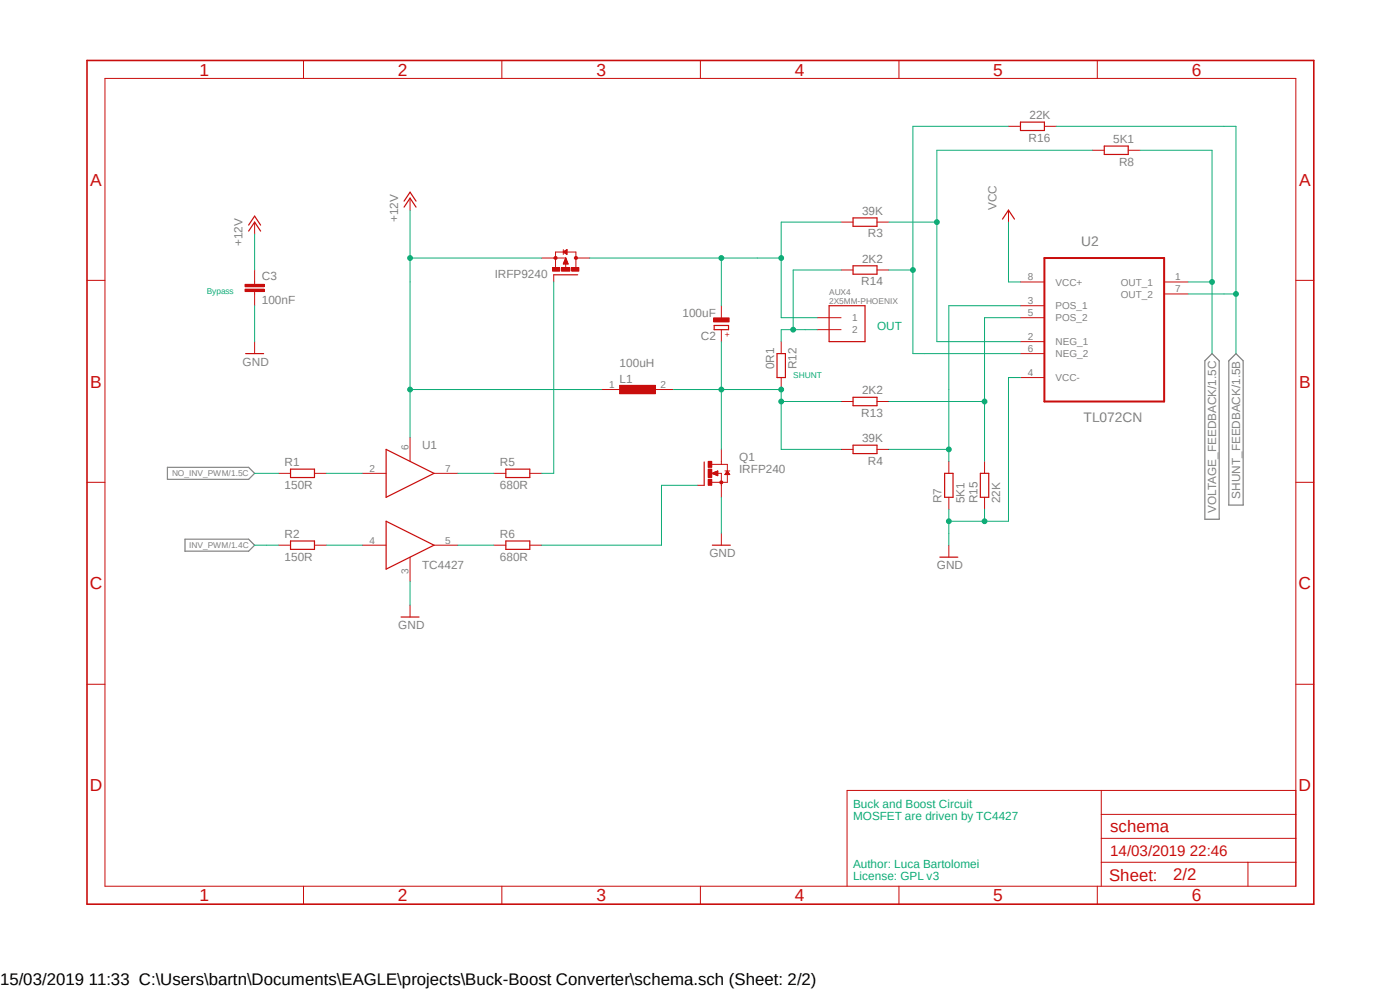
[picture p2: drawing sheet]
<svg xmlns="http://www.w3.org/2000/svg" width="297mm" height="210mm" viewBox="0 0 297 210" stroke-linecap="round" stroke-linejoin="round" font-family="sans-serif">
<path d="M17.9 12.5l261.2 179.9M279.1 12.5l-261.2 179.9" fill="none" stroke="#fff" stroke-width=".21"/>
<path d="M255.6 76.5l1.5-1.5 1.6 1.5v33.7h-3.1zM262.2 75l1.5 1.5v30.6h-3v-30.6zM35.5 99.1h17.2l1.3 1.3-1.3 1.3h-17.2zM39.2 114.4h13.5l1.3 1.3-1.3 1.2h-13.5z" fill="none" stroke="#808080" stroke-width=".25"/>
<path d="M117.5 58.3h5.1M81.9 95.3l10.2 5.1-10.2 5.1zM81.9 110.6l10.2 5.1-10.2 5z" fill="none" stroke="#c90d0c" stroke-width=".25"/>
<path d="M117.5 58.3v1.5M117.5 54.7h2.5v2.2M119.5 53v1M119.5 53.5h-1.6v3.2M120.1 53.5h2.1v3.3M122.2 54.7h.4M87 92.8v5.1M76.9 115.7h5M76.9 100.4h5M87 118.2v5.1M92.1 115.7h5.1M92.1 100.4h5.1" fill="none" stroke="#c90d0c" stroke-width=".21"/>
<path d="M117.6 54.5h.5v.4h-.5l-.1-.2z" fill-rule="evenodd" fill="#c90d0c"/>
<path d="M117.6 54.5h.5v.4h-.5l-.1-.2z" fill="none" stroke="#c90d0c" stroke-width=".21"/>
<path d="M122 54.5h.4v.4h-.4l-.2-.2z" fill-rule="evenodd" fill="#c90d0c"/>
<path d="M122 54.5h.4v.4h-.4l-.2-.2z" fill="none" stroke="#c90d0c" stroke-width=".21"/>
<path d="M121.3 56.8h1.5v.7h-1.5z" fill-rule="evenodd" fill="#c90d0c"/>
<path d="M121.3 56.8h1.5v.7h-1.5z" fill="none" stroke="#c90d0c" stroke-width=".21"/>
<path d="M117.2 56.8h1.5v.7h-1.5z" fill-rule="evenodd" fill="#c90d0c"/>
<path d="M117.2 56.8h1.5v.7h-1.5z" fill="none" stroke="#c90d0c" stroke-width=".21"/>
<path d="M119.1 56.8h1.8v.7h-1.8z" fill-rule="evenodd" fill="#c90d0c"/>
<g fill="none" stroke="#c90d0c" stroke-width=".21">
<path d="M114.9 54.7h2.6M119.1 56.8h1.8v.7h-1.8zM119.5 56h1M119.5 53.5l.8-.5v1zM119.5 55.9h1M119.6 55.8h.8M119.6 53.5h.7M119.6 53.4h.7M119.6 55.7h.8M119.7 55.6h.7M119.7 55.5h.7M119.7 55.5h.6"/>
<path d="M119.7 53.6h.6M119.7 53.3h.6M119.8 55.4h.5M119.8 55.3h.4M119.8 55.2h.4M119.8 53.7h.5M119.8 53.2h.5M119.9 55.1h.3M119.9 55h.2M119.9 54.9h.2M120 54.8h.1M120 53.8h.3"/>
<path d="M120 53.1h.3M120 54.7l.5 1.3h-1zM120 54.7l.1 .1M120.1 53.8h.2M120.1 53h.2M120.2 53.9h.1M120.3 53h.1M122.6 54.7h2.5M151 98.5h3.3v1.4M153 97.9v.6M153.8 99.9h1M148 103h1.4"/>
<path d="M152.1 100.4h.9v2.6M154.3 100.5v1.8h-3.3"/>
</g>
<path d="M149.4 98v5" fill="none" stroke="#c90d0c" stroke-width=".25"/>
<path d="M152.8 102.1l.2-.1 .2 .1 .2 .2-.2 .3h-.4z" fill-rule="evenodd" fill="#c90d0c"/>
<path d="M152.8 102.1l.2-.1 .2 .1 .2 .2-.2 .3h-.4z" fill="none" stroke="#c90d0c" stroke-width=".21"/>
<path d="M150.2 101.7h.8v1.3h-.8z" fill-rule="evenodd" fill="#c90d0c"/>
<path d="M150.2 101.7h.8v1.3h-.8z" fill="none" stroke="#c90d0c" stroke-width=".21"/>
<path d="M150.2 97.9h.8v1.2h-.8z" fill-rule="evenodd" fill="#c90d0c"/>
<path d="M150.2 97.9h.8v1.2h-.8z" fill="none" stroke="#c90d0c" stroke-width=".21"/>
<path d="M150.2 99.5h.8v1.8h-.8z" fill-rule="evenodd" fill="#c90d0c"/>
<g fill="none" stroke="#c90d0c" stroke-width=".21">
<path d="M150.2 99.5h.8v1.8h-.8zM152.1 99.9h.2M153 95.3v2.6M154.3 99.9h.1M154.3 99.9l.5 .8h-1zM151 100.4l1.3-.5v1zM151 100.4h1.3M151.2 100.5h1.1M151.3 100.3h1M151.4 100.6h.9M151.5 100.2h.8M151.6 100.7h.7"/>
<path d="M151.7 100.1h.6M151.8 100.8h.5M151.9 100h.4M152.1 100.8h.2M153 103v2.5M153.8 100.6h.9M153.9 100.5h.8M154 100.4h.6M154.1 100.3h.5M154.1 100.2h.4M154.1 100.1h.3M154.2 100h.2"/>
</g>
<path d="M131.4 81.7h7.7v1.8h-7.7z" fill-rule="evenodd" fill="#c90d0c"/>
<path d="M127.6 82.6h5.1M131.4 81.7h7.7v1.8h-7.7zM137.8 82.6h5.1" fill="none" stroke="#c90d0c" stroke-width=".21"/>
<path d="M151.5 69h3.1v.9h-3.1z" fill="none" stroke="#c90d0c" stroke-width=".25"/>
<path d="M151.4 67.4h3.3v.9h-3.3z" fill-rule="evenodd" fill="#c90d0c"/>
<g fill="none" stroke="#c90d0c" stroke-width=".21">
<path d="M22.3 16.6h252.6v171.4h-252.6zM64.4 12.8v3.8M106.5 12.8v3.8M148.6 12.8v3.8M190.7 12.8v3.8M232.8 12.8v3.8M18.5 59.5h3.8M54 59.8v.5M87 42v2.6M274.9 59.5h3.8M54 61.8v.6M151.4 67.4h3.3v.9h-3.3z"/>
<path d="M153 64.9v2.5M153 69.9v2.6M173.4 67.4h5M173.4 69.9h5M18.5 102.3h3.8M59.1 100.4h2.5M59.1 115.7h2.5M66.7 100.4h2.6M66.7 115.7h2.6M104.8 100.4h2.5M104.8 115.7h2.5M112.4 100.4h2.5"/>
<path d="M112.4 115.7h2.5M153 113.1v2.6M274.9 102.3h3.8M87 128.4v2.5M18.5 145.2h3.8M274.9 145.2h3.8M233.6 167.7v20.3M233.6 177.8h41.3M233.6 172.8h41.3M274.9 167.7h-95.2v20.3M64.4 188v3.8M106.5 188v3.8"/>
<path d="M148.6 188v3.8M190.7 188v3.8M232.8 188v3.8M233.6 182.9h41.3M264.8 182.9v5.1"/>
</g>
<path d="M85.7 43.9l1.3-1.9 1.3 1.9M85.7 42.7l1.3-1.9 1.3 1.9M175.9 64.9h7.6v7.6h-7.6zM61.6 99.5h5.1v1.8h-5.1zM107.3 99.5h5.1v1.8h-5.1zM61.6 114.8h5.1v1.7h-5.1zM107.3 114.8h5.1v1.7h-5.1zM151.1 115.7h3.8M85.1 130.9h3.8" fill="none" stroke="#c90d0c" stroke-width=".25"/>
<path d="M18.5 12.8h260.2v179h-260.2z" fill="none" stroke="#c90d0c" stroke-width=".34"/>
<path d="M52 61.3h4v.5h-4z" fill-rule="evenodd" fill="#c90d0c"/>
<path d="M52 61.3h4v.5h-4z" fill="none" stroke="#c90d0c" stroke-width=".21"/>
<path d="M52 60.3h4v.5h-4z" fill-rule="evenodd" fill="#c90d0c"/>
<g fill="none" stroke="#c90d0c" stroke-width=".21">
<path d="M214 26.8h2.5M221.6 26.8h2.5M231.7 31.9h2.6M239.4 31.9h2.5M54 47.1v2.6M54 57.3v2.5M178.4 47.1h2.6M178.4 57.3h2.6M186.1 47.1h2.5M186.1 57.3h2.5M214 44.6v2.5M216.5 59.8h5.1"/>
<path d="M247 59.8h5.1M52 60.3h4v.5h-4zM54 62.4v2.5M54 72.5v2.5M165.7 72.5v2.5M216.5 64.9h5.1M216.5 67.4h5.1M216.5 72.5h5.1M216.5 75h5.1M247 62.4h5.1M165.7 80.1v2.5M178.4 95.3h2.6"/>
<path d="M178.4 85.2h2.6M186.1 95.3h2.5M186.1 85.2h2.5M201.3 97.9v2.5M208.9 97.9v2.5M216.5 80.1h5.1M201.3 105.5v2.5M201.3 115.7v2.5M208.9 105.5v2.5"/>
</g>
<g fill="none" stroke="#c90d0c" stroke-width=".25">
<path d="M216.5 25.9h5.1v1.8h-5.1zM234.3 31h5.1v1.8h-5.1zM52.7 49l1.3-1.9 1.3 1.9M52.7 47.8l1.3-2 1.3 2M181 46.2h5.1v1.8h-5.1zM181 56.4h5.1v1.8h-5.1zM212.7 46.5l1.3-1.9 1.2 1.9M52.1 75h3.8M164.8 75h1.8v5.1h-1.8zM181 84.3h5.1v1.8h-5.1zM181 94.4h5.1v1.8h-5.1zM199.4 118.2h3.8"/>
<path d="M200.4 100.4h1.8v5.1h-1.8zM208 100.4h1.8v5.1h-1.8z"/>
</g>
<path d="M221.6 54.7h25.4v30.5h-25.4z" fill="none" stroke="#c90d0c" stroke-width=".42"/>
<path d="M87 44.6v48.2M87 54.7h27.9M69.3 100.4h7.6M69.3 115.7h7.6" fill="none" stroke="#0dab76" stroke-width=".21"/>
<circle cx="87" cy="54.7" r=".51" fill="#0dab76"/>
<g fill="none" stroke="#0dab76" stroke-width=".21">
<path d="M87 82.6h40.6"/>
<circle cx="87" cy="54.7" r=".51"/>
</g>
<circle cx="87" cy="82.6" r=".51" fill="#0dab76"/>
<g fill="none" stroke="#0dab76" stroke-width=".21">
<path d="M54 49.7v7.6M54 64.9v7.6M153 105.5v7.6M201.3 108v7.7M201.3 110.6h7.6M87 123.3v5.1"/>
<circle cx="87" cy="82.6" r=".51"/>
</g>
<circle cx="201.3" cy="110.6" r=".51" fill="#0dab76"/>
<g fill="none" stroke="#0dab76" stroke-width=".21">
<path d="M216.5 80.1h-2.5v30.5h-5.1v-2.6"/>
<circle cx="201.3" cy="110.6" r=".51"/>
</g>
<circle cx="208.9" cy="110.6" r=".51" fill="#0dab76"/>
<g fill="none" stroke="#0dab76" stroke-width=".21">
<path d="M153 72.5v22.8M142.9 82.6h10.1M54 100.4h5.1M54 115.7h5.1"/>
<circle cx="208.9" cy="110.6" r=".51"/>
</g>
<circle cx="153" cy="82.6" r=".51" fill="#0dab76"/>
<g fill="none" stroke="#0dab76" stroke-width=".21">
<path d="M153 82.6h12.7v2.6"/>
<circle cx="153" cy="82.6" r=".51"/>
</g>
<circle cx="165.7" cy="82.6" r=".51" fill="#0dab76"/>
<g fill="none" stroke="#0dab76" stroke-width=".21">
<path d="M178.4 85.2h-12.7v10.1h12.7"/>
<circle cx="165.7" cy="82.6" r=".51"/>
</g>
<circle cx="165.7" cy="85.2" r=".51" fill="#0dab76"/>
<g fill="none" stroke="#0dab76" stroke-width=".21">
<path d="M125.1 54.7h35.6M153 54.7v10.2"/>
<circle cx="165.7" cy="85.2" r=".51"/>
</g>
<circle cx="153" cy="54.7" r=".51" fill="#0dab76"/>
<g fill="none" stroke="#0dab76" stroke-width=".21">
<path d="M160.7 54.7h5M178.4 47.1h-12.7v20.3h7.7"/>
<circle cx="153" cy="54.7" r=".51"/>
</g>
<circle cx="165.7" cy="54.7" r=".51" fill="#0dab76"/>
<g fill="none" stroke="#0dab76" stroke-width=".21">
<path d="M241.9 31.9h15.2v43.1M214 47.1v12.7h2.5M252.1 59.8h5"/>
<circle cx="165.7" cy="54.7" r=".51"/>
</g>
<circle cx="257.1" cy="59.8" r=".51" fill="#0dab76"/>
<g fill="none" stroke="#0dab76" stroke-width=".21">
<path d="M216.5 64.9h-15.2v33M188.6 95.3h12.7"/>
<circle cx="257.1" cy="59.8" r=".51"/>
</g>
<circle cx="201.3" cy="95.3" r=".51" fill="#0dab76"/>
<g fill="none" stroke="#0dab76" stroke-width=".21">
<path d="M168.3 57.3v12.6M173.4 69.9h-7.7v2.6"/>
<circle cx="201.3" cy="95.3" r=".51"/>
</g>
<circle cx="168.3" cy="69.9" r=".51" fill="#0dab76"/>
<g fill="none" stroke="#0dab76" stroke-width=".21">
<path d="M168.3 57.3h10.1M216.5 67.4h-7.6v30.5M188.6 85.2h20.3"/>
<circle cx="168.3" cy="69.9" r=".51"/>
</g>
<circle cx="208.9" cy="85.2" r=".51" fill="#0dab76"/>
<g fill="none" stroke="#0dab76" stroke-width=".21">
<path d="M193.7 26.8v48.2h22.8M188.6 57.3h5.1"/>
<circle cx="208.9" cy="85.2" r=".51"/>
</g>
<circle cx="193.7" cy="57.3" r=".51" fill="#0dab76"/>
<g fill="none" stroke="#0dab76" stroke-width=".21">
<path d="M193.7 26.8h20.3M224.1 26.8h38.1v48.2M252.1 62.4h10.1"/>
<circle cx="193.7" cy="57.3" r=".51"/>
</g>
<circle cx="262.2" cy="62.4" r=".51" fill="#0dab76"/>
<g fill="none" stroke="#0dab76" stroke-width=".21">
<path d="M198.8 31.9v40.6h17.7M188.6 47.1h10.2"/>
<circle cx="262.2" cy="62.4" r=".51"/>
</g>
<circle cx="198.8" cy="47.1" r=".51" fill="#0dab76"/>
<g fill="none" stroke="#0dab76" stroke-width=".21">
<path d="M198.8 31.9h32.9M117.5 59.8v40.6h-2.6M97.2 100.4h7.6M97.2 115.7h7.6M148 103h-7.7v12.7h-25.4"/>
<circle cx="198.8" cy="47.1" r=".51"/>
</g>
<g font-size="3.7" fill="#c90d0c">
<text x="42.3" y="16">1</text>
<text x="84.4" y="16">2</text>
<text x="126.5" y="16">3</text>
<text x="168.6" y="16">4</text>
<text x="210.7" y="16">5</text>
<text x="252.9" y="16">6</text>
<text x="19.1" y="39.4">A</text>
<text x="275.6" y="39.4">A</text>
<text x="19.1" y="82.2">B</text>
<text x="275.6" y="82.2">B</text>
<text x="19" y="125.1">C</text>
<text x="275.5" y="125.1">C</text>
<text x="19" y="167.9">D</text>
<text x="275.5" y="167.9">D</text>
<text x="42.3" y="191.2">1</text>
<text x="84.4" y="191.2">2</text>
<text x="126.5" y="191.2">3</text>
<text x="168.6" y="191.2">4</text>
<text x="210.7" y="191.2">5</text>
<text x="252.9" y="191.2">6</text>
</g>
<g font-size="3.6" fill="#c90d0c">
<text x="235.5" y="176.6">schema</text>
<text x="235.3" y="186.9">Sheet:</text>
<text x="248.9" y="186.7">2/2</text>
</g>
<text font-size="3.6" x="0" y="208.9">15/03/2019 11:33 C:\Users\bartn\Documents\EAGLE\projects\Buck-Boost Converter\schema.sch (Sheet: 2/2)</text>
<text font-size="3.2" fill="#c90d0c" x="235.5" y="181.7">14/03/2019 22:46</text>
<g font-size="2.9" fill="#808080">
<text x="229.4" y="52.2">U2</text>
<text x="229.9" y="89.5">TL072CN</text>
</g>
<g font-size="2.5" fill="#808080">
<text x="218.4" y="25.3">22K</text>
<text x="218.2" y="30.1">R16</text>
<text x="236.2" y="30.4">5K1</text>
<text x="237.4" y="35.1">R8</text>
<text x="84.5" y="47.1" transform="rotate(-90 84.5 47.1)">+12V</text>
<text x="182.9" y="45.6">39K</text>
<text x="211.4" y="44.6" transform="rotate(-90 211.4 44.6)">VCC</text>
<text x="51.5" y="52.2" transform="rotate(-90 51.5 52.2)">+12V</text>
<text x="184.1" y="50.4">R3</text>
<text x="55.5" y="59.4">C3</text>
<text x="105" y="59.1">IRFP9240</text>
<text x="182.9" y="55.8">2K2</text>
<text x="55.5" y="64.5">100nF</text>
<text x="182.7" y="60.5">R14</text>
<text x="144.8" y="67.1">100uF</text>
<text x="51.5" y="77.6">GND</text>
<text x="131.4" y="77.9">100uH</text>
<text x="148.7" y="72.2">C2</text>
<text x="131.4" y="81.3">L1</text>
<text x="164.2" y="78.4" transform="rotate(-90 164.2 78.4)">0R1</text>
<text x="169" y="78.4" transform="rotate(-90 169 78.4)">R12</text>
<text x="182.9" y="83.7">2K2</text>
<text x="182.7" y="88.5">R13</text>
<text x="89.5" y="95.3">U1</text>
<text x="182.9" y="93.8">39K</text>
<text x="60.4" y="98.9">R1</text>
<text x="106" y="98.9">R5</text>
<text x="156.8" y="100.4">IRFP240</text>
<text x="156.8" y="97.9">Q1</text>
<text x="184.1" y="98.6">R4</text>
<text x="60.4" y="103.7">150R</text>
<text x="106" y="103.7">680R</text>
<text x="199.8" y="106.8" transform="rotate(-90 199.8 106.8)">R7</text>
<text x="204.6" y="106.8" transform="rotate(-90 204.6 106.8)">5K1</text>
<text x="207.4" y="106.8" transform="rotate(-90 207.4 106.8)">R15</text>
<text x="212.2" y="106.8" transform="rotate(-90 212.2 106.8)">22K</text>
<text x="263.1" y="105.8" transform="rotate(-90 263.1 105.8)">SHUNT_FEEDBACK/1.5B</text>
<text x="258" y="108.8" transform="rotate(-90 258 108.8)">VOLTAGE_FEEDBACK/1.5C</text>
<text x="60.4" y="119">150R</text>
<text x="60.4" y="114.2">R2</text>
<text x="106" y="119">680R</text>
<text x="106" y="114.2">R6</text>
<text x="150.5" y="118.2">GND</text>
<text x="89.5" y="120.7">TC4427</text>
<text x="198.8" y="120.7">GND</text>
<text x="84.5" y="133.4">GND</text>
</g>
<g font-size="2.5" fill="#0dab76">
<text x="186.1" y="69.9">OUT</text>
<text x="181" y="171.4">Buck and Boost Circuit</text>
<text x="181" y="174">MOSFET are driven by TC4427</text>
<text x="181" y="184.1">Author: Luca Bartolomei</text>
<text x="181" y="186.7">License: GPL v3</text>
</g>
<g font-size="2.1" fill="#808080">
<text x="218.1" y="59.4">8</text>
<text x="249.3" y="59.4">1</text>
<text x="218.1" y="64.5">3</text>
<text x="223.9" y="60.6">VCC+</text>
<text x="223.9" y="65.6">POS_1</text>
<text x="237.8" y="60.6">OUT_1</text>
<text x="237.8" y="63.1">OUT_2</text>
<text x="249.3" y="62">7</text>
<text x="180.8" y="68.2">1</text>
<text x="180.8" y="70.7">2</text>
<text x="218.1" y="67.1">5</text>
<text x="223.9" y="68.2">POS_2</text>
<text x="218.1" y="72.1">2</text>
<text x="218.1" y="74.7">6</text>
<text x="223.9" y="73.2">NEG_1</text>
<text x="223.9" y="75.8">NEG_2</text>
<text x="129.2" y="82.3">1</text>
<text x="140.1" y="82.3">2</text>
<text x="218.1" y="79.8">4</text>
<text x="223.9" y="80.9">VCC-</text>
<text x="86.7" y="95.5" transform="rotate(-90 86.7 95.5)">6</text>
<text x="78.4" y="100.1">2</text>
<text x="94.4" y="100.1">7</text>
<text x="78.4" y="115.3">4</text>
<text x="94.4" y="115.3">5</text>
<text x="86.7" y="121.7" transform="rotate(-90 86.7 121.7)">3</text>
</g>
<g font-size="1.8" fill="#0dab76">
<text x="43.9" y="62.4">Bypass</text>
<text x="168.3" y="80.1">SHUNT</text>
</g>
<g font-size="1.8" fill="#808080">
<text x="175.9" y="64.4">2X5MM-PHOENIX</text>
<text x="175.9" y="62.6">AUX4</text>
<text x="36.5" y="101">NO_INV_PWM/1.5C</text>
<text x="40.1" y="116.3">INV_PWM/1.4C</text>
</g>
<text font-size="1.8" fill="#c90d0c" x="154.9" y="71.4" transform="rotate(-90 154.9 71.4)">+</text>
</svg>
